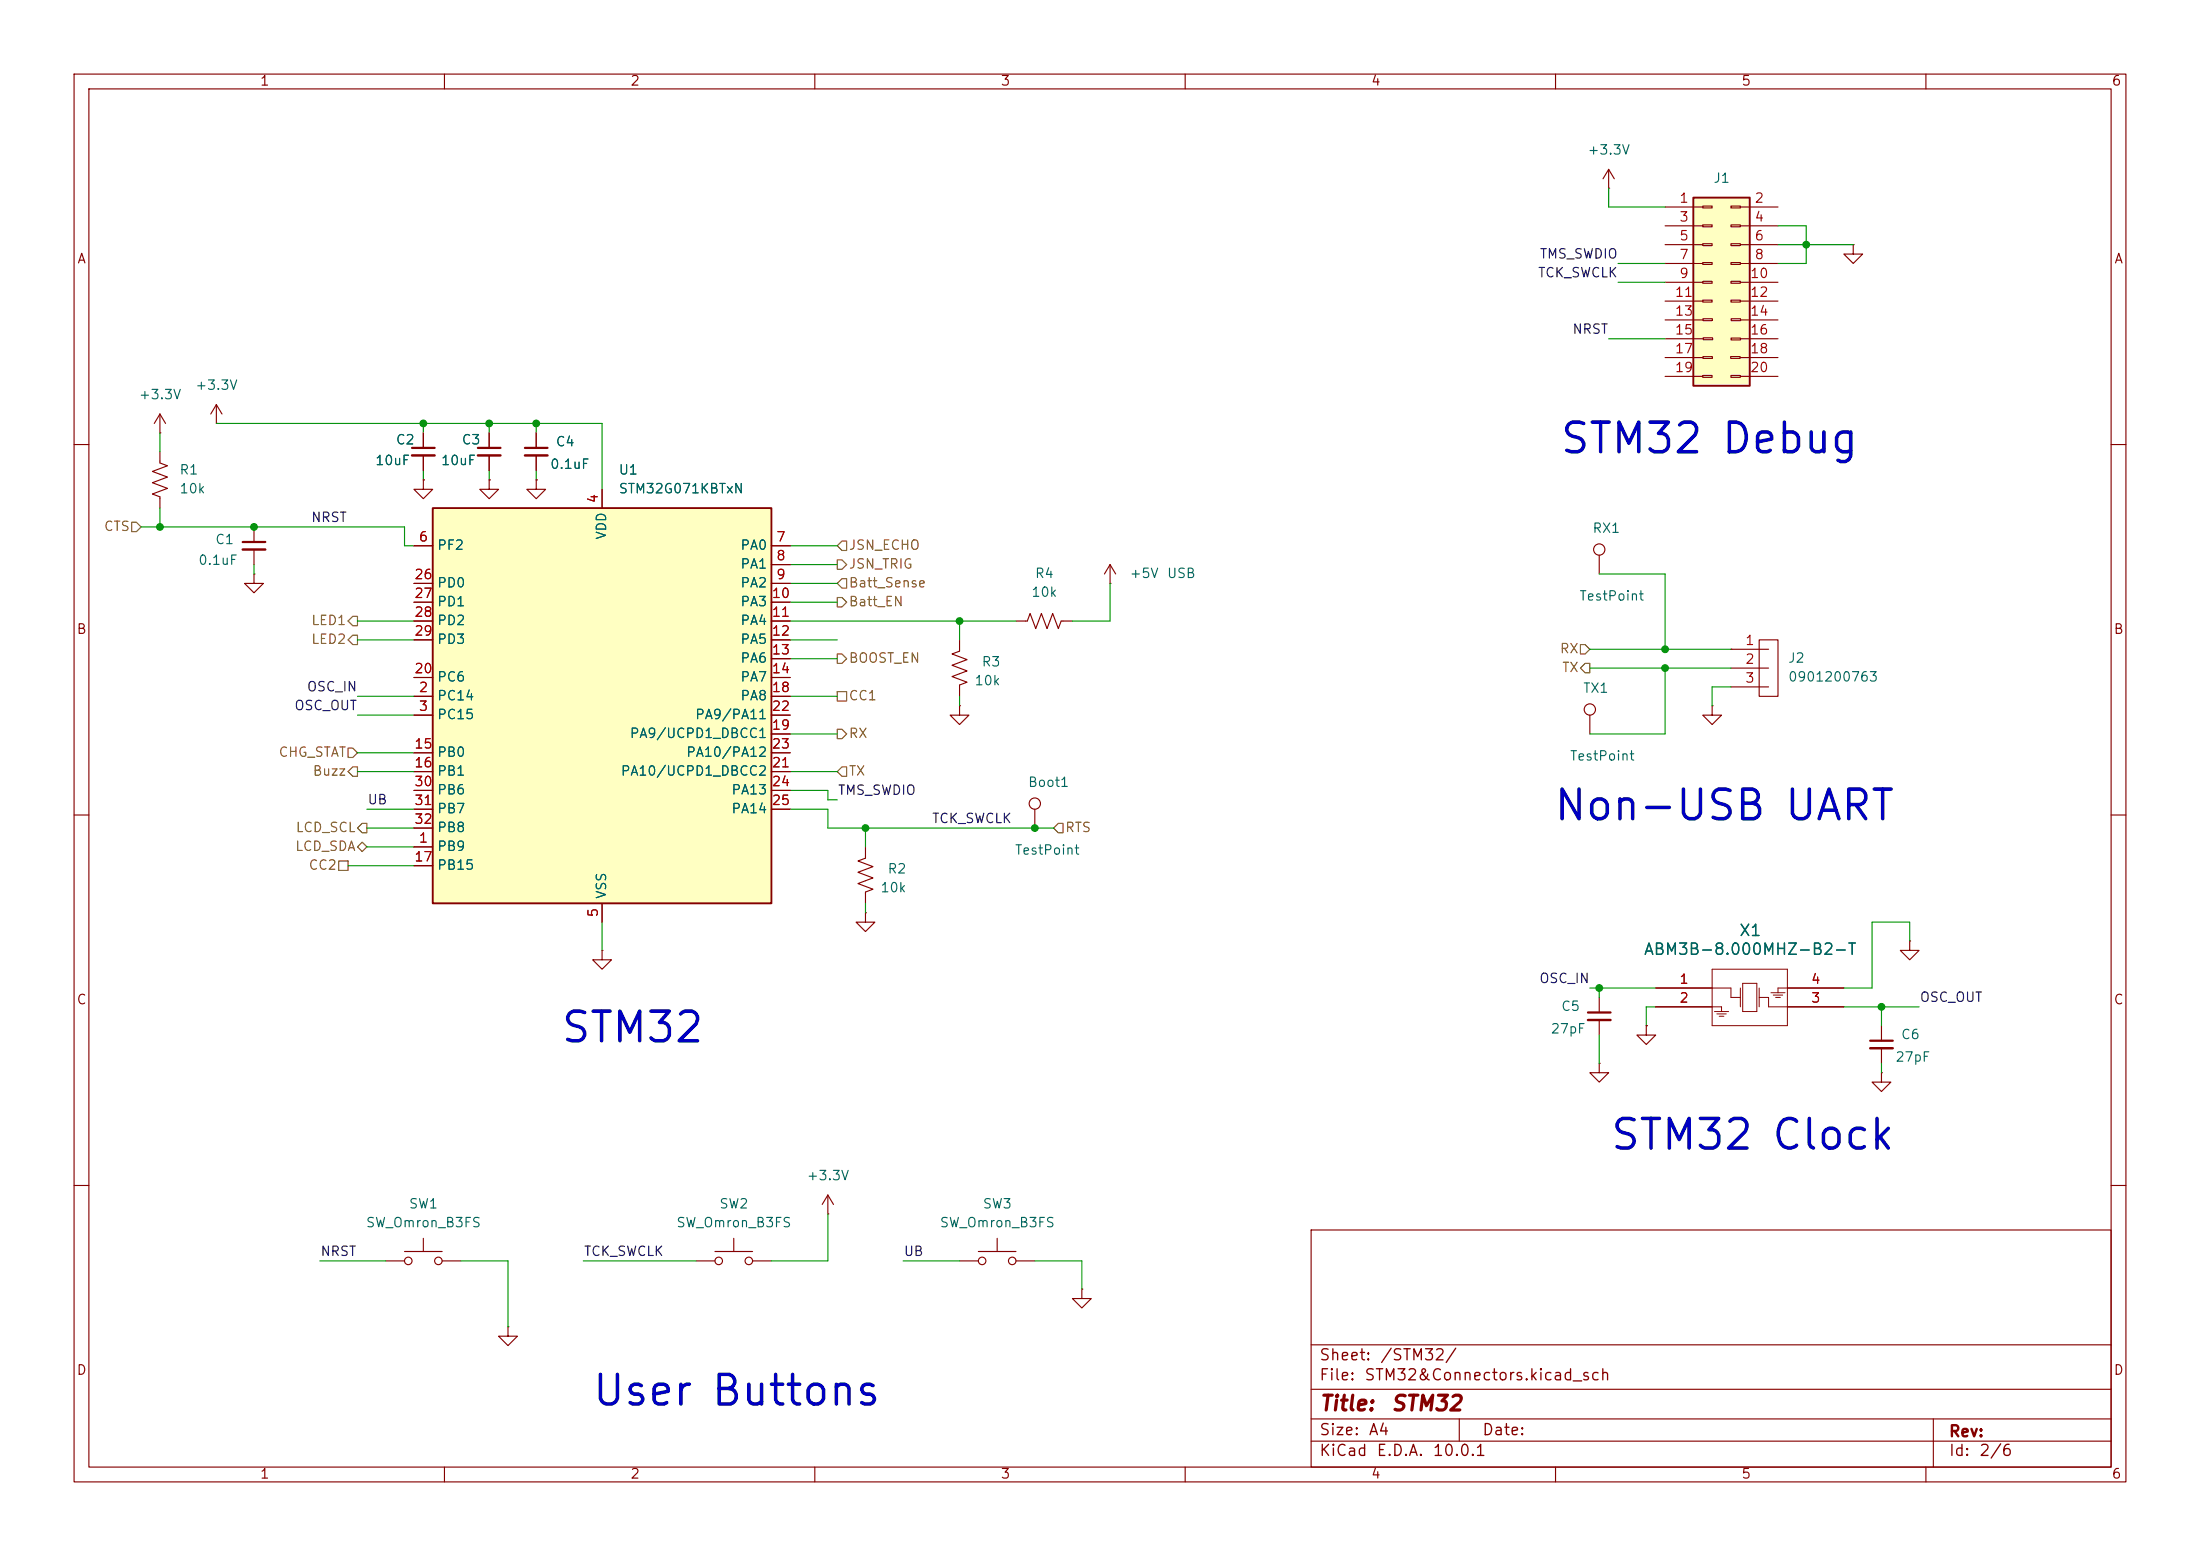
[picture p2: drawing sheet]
<svg xmlns="http://www.w3.org/2000/svg" width="297mm" height="210mm" viewBox="0 0 297 210" stroke-linecap="round" stroke-linejoin="round" font-family="sans-serif">
<g fill="none" stroke="#840000" stroke-width=".15">
<path d="M10 10h277v190h-277zM12 12h273v186h-273zM60 10v2M110 10v2M160 10v2M210 10v2M260 10v2M217.2 25.4h.1M217.2 22.9l-.8 1.2M217.2 22.9l.7 1.2M217.2 22.9v2.5M250.2 33v1.3h1.3l-1.3 1.3-1.3-1.3h1.3"/>
<path d="M250.2 33h.1M66 58.4v2.1M72.4 58.4v2.1M10 60h2M21.6 61v1.5l1 .4-2 .7 2 .8-2 .8 2 .7-2 .8 1 .4v1.5M66 64.8v1.2h1.3l-1.3 1.3-1.2-1.3h1.2M66 64.8h.1M66 61.5v2M72.4 64.8v1.2h1.3l-1.3 1.3-1.3-1.3h1.3M72.4 64.8h.1M72.4 61.5v2M215.9 74.9v2.6"/>
<path d="M285 60h2M10 110h2M285 110h2M116.8 123.2v1.3h1.3l-1.3 1.2-1.2-1.2h1.2M116.8 123.2h.1M254 138.4v2.1M257.8 127v1.3h1.3l-1.3 1.2-1.3-1.2h1.3M257.8 127h.1M254 141.5v2M10 160h2M146 174v1.3h1.3l-1.3 1.2-1.2-1.2h1.2M146 174h.1"/>
<path d="M177 166h108v32h-108zM285 160h2M60 198v2M110 198v2M160 198v2M177 194.5h108M177 191.5h108M177 187.5h108M177 181.5h108M197 191.5v3M210 198v2M260 198v2"/>
<path d="M261 191.5v6.5"/>
<circle cx="215.9" cy="74.2" r=".76"/>
</g>
<path d="M64.5 60.5h3.1M70.9 60.5h3M252.5 140.5h3" fill="none" stroke="#840000" stroke-width=".3"/>
<path d="M64.5 61.5h3.1M70.9 61.5h3M252.5 141.5h3" fill="none" stroke="#840000" stroke-width=".33"/>
<path d="M58.4 68.6h45.7v53.3h-45.7z" fill="#ffffc2"/>
<path d="M58.4 68.6h45.7v53.3h-45.7z" fill="none" stroke="#840000" stroke-width=".25"/>
<g fill="none" stroke="#840000" stroke-width=".15">
<path d="M34.3 77.5v1.2h1.3l-1.3 1.3-1.3-1.3h1.3M34.3 77.5h.1M55.9 73.7h2.5M55.9 78.7h2.5M81.3 66v2.6M104.1 73.7h2.6M104.1 76.2h2.6M104.1 78.7h2.6M55.9 94h2.5M55.9 96.5h2.5M55.9 81.3h2.5M55.9 83.8h2.5"/>
<path d="M55.9 86.4h2.5M55.9 91.4h2.5M104.1 94h2.6M104.1 96.5h2.6M104.1 81.3h2.6M104.1 83.8h2.6M104.1 86.4h2.6M104.1 88.9h2.6M104.1 91.4h2.6M104.1 99.1h2.6M55.9 114.3h2.5M55.9 101.6h2.5"/>
<path d="M55.9 104.1h2.5M55.9 116.8h2.5M55.9 106.7h2.5M55.9 109.2h2.5M55.9 111.8h2.5M104.1 101.6h2.6M104.1 104.1h2.6M104.1 106.7h2.6M104.1 109.2h2.6M116.8 114.3v1.5l-1 .4 2.1 .8-2.1 .7 2.1 .8-2.1 .8 2.1 .7-1.1 .4v1.5M139.7 109.2v2.6M81.3 121.9v2.6"/>
<path d="M223.5 133.4h7.6M223.5 135.9h7.6M241.3 133.4h7.6M241.3 135.9h7.6"/>
<circle cx="139.7" cy="108.5" r=".76"/>
</g>
<g fill="none" stroke="#840000" stroke-width=".14">
<path d="M231.1 130.8h10.2v7.6h-10.2zM231.1 135.9h1.3v.6M231.1 133.4h2.6v1.2h1.2M231.5 136.5h1.9M231.8 136.8h1.2M232.1 137.2h.6M234.9 133.4v2.5M235.3 132.7h1.9v3.8h-1.9zM237.5 134.6h1.3v1.3h2.5M237.5 133.4v2.5M239.1 134h1.9M239.4 134.3h1.3"/>
<path d="M239.7 134.6h.6M241.3 133.4h-1.3v.6"/>
</g>
<path d="M228.6 26.7h7.6v25.4h-7.6z" fill="#ffffc2"/>
<path d="M228.6 26.7h7.6v25.4h-7.6z" fill="none" stroke="#840000" stroke-width=".25"/>
<g fill="none" stroke="#840000" stroke-width=".15">
<path d="M224.8 27.9h5.1M224.8 30.5h5.1M224.8 33h5.1M224.8 35.6h5.1M224.8 38.1h5.1M229.9 27.8h1.2v.3h-1.2zM229.9 30.4h1.2v.2h-1.2zM229.9 32.9h1.2v.2h-1.2zM229.9 35.4h1.2v.3h-1.2zM229.9 38h1.2v.2h-1.2zM233.7 27.8h1.2v.3h-1.2zM233.7 30.4h1.2v.2h-1.2z"/>
<path d="M233.7 32.9h1.2v.2h-1.2zM233.7 35.4h1.2v.3h-1.2zM233.7 38h1.2v.2h-1.2zM234.9 27.9h5.1M234.9 30.5h5.1M234.9 33h5.1M234.9 35.6h5.1M234.9 38.1h5.1M21.6 58.4h.1M21.6 55.9l-.8 1.3M21.6 55.9l.8 1.3M21.6 55.9v2.5"/>
<path d="M29.2 57.2h.1M29.2 54.6l-.8 1.3M29.2 54.6l.8 1.3M29.2 54.6v2.6M57.1 58.4v2.1M66 58.4v2.1M72.4 58.4v2.1M224.8 40.6h5.1M224.8 43.2h5.1M224.8 45.7h5.1M224.8 48.3h5.1M224.8 50.8h5.1"/>
<path d="M229.9 50.7h1.2v.2h-1.2zM229.9 40.5h1.2v.3h-1.2zM229.9 43h1.3v.3h-1.3zM229.9 48.1h1.3v.3h-1.3zM229.9 45.6h1.3v.2h-1.3zM233.6 48.1h1.3v.3h-1.3zM233.7 50.7h1.2v.2h-1.2zM233.7 40.5h1.2v.3h-1.2zM233.7 45.6h1.3v.3h-1.3zM233.7 43h1.3v.3h-1.3zM234.9 40.6h5.1M234.9 43.2h5.1"/>
<path d="M234.9 45.7h5.1M234.9 48.3h5.1M234.9 50.8h5.1M34.3 71.1v2.1M34.3 74.2v2M55.9 73.7h2.5M55.9 78.7h2.5M57.1 64.8v1.2h1.3l-1.3 1.3-1.2-1.3h1.2M57.1 64.8h.1M57.1 61.5v2M66 64.8h.1M66 61.5v2"/>
<path d="M72.4 64.8h.1M72.4 61.5v2M81.3 66v2.6M104.1 73.7h2.6M104.1 76.2h2.6M104.1 78.7h2.6M149.9 78.7h.1M149.9 76.2l-.8 1.3M149.9 76.2l.7 1.3M149.9 76.2v2.5M55.9 83.8h2.5M55.9 94h2.5"/>
<path d="M55.9 96.5h2.5M55.9 81.3h2.5M55.9 86.4h2.5M55.9 91.4h2.5M104.1 83.8h2.6M104.1 94h2.6M104.1 96.5h2.6M104.1 81.3h2.6M104.1 86.4h2.6M104.1 88.9h2.6M104.1 91.4h2.6M104.1 99.1h2.6"/>
<path d="M129.5 86.4v1.5l-1 .4 2.1 .7-2.1 .8 2.1 .8-2.1 .7 2.1 .8-1.1 .4v1.5M129.5 95.3v1.2h1.3l-1.3 1.3-1.2-1.3h1.2M129.5 95.3h.1M137.2 83.8h1.5l.4-1 .7 2 .8-2 .8 2 .7-2 .8 2 .4-1h1.5M214.6 96.5v2.6M231.1 95.3v1.2h1.3l-1.3 1.3-1.2-1.3h1.2M231.1 95.3h.1M233.7 87.6h.1M233.7 87.6h5.1M233.7 90.2h5.1M233.7 92.7h5.1M237.5 86.4h2.5v7.6h-2.5z"/>
<path d="M55.9 114.3h2.5M55.9 101.6h2.5M55.9 104.1h2.5M55.9 116.8h2.5M55.9 106.7h2.5M55.9 109.2h2.5M55.9 111.8h2.5M104.1 101.6h2.6M104.1 104.1h2.6M104.1 106.7h2.6M104.1 109.2h2.6M81.3 128.3v1.2h1.2l-1.2 1.3-1.3-1.3h1.3"/>
<path d="M81.3 128.3h.1M81.3 121.9v2.6M215.9 134.6v2.1M215.9 137.7v2M222.2 138.4v1.3h1.3l-1.3 1.3-1.2-1.3h1.2M222.2 138.4h.1M223.5 133.4h7.6M223.5 135.9h7.6M241.3 133.4h7.6M241.3 135.9h7.6M215.9 143.5v1.3h1.3l-1.3 1.3-1.3-1.3h1.3M215.9 143.5h.1"/>
<path d="M254 144.8v1.3h1.3l-1.3 1.2-1.3-1.2h1.3M254 144.8h.1M52.1 170.2h2.5M54.6 168.9h5.1M57.1 167.1v1.8M59.7 170.2h2.5M68.6 179.1v1.2h1.2l-1.2 1.3-1.3-1.3h1.3M68.6 179.1h.1M94 170.2h2.5M96.5 168.9h5.1M99.1 167.1v1.8M101.6 170.2h2.5"/>
<path d="M111.8 163.8h.1M111.8 161.3l-.8 1.3M111.8 161.3l.7 1.3M111.8 161.3v2.5M129.5 170.2h2.6M132.1 168.9h5.1M134.6 167.1v1.8M137.2 170.2h2.5"/>
<circle cx="214.6" cy="95.8" r=".76"/>
<circle cx="55.1" cy="170.2" r=".51"/>
<circle cx="59.2" cy="170.2" r=".51"/>
<circle cx="97" cy="170.2" r=".51"/>
<circle cx="101.1" cy="170.2" r=".51"/>
<circle cx="132.6" cy="170.2" r=".51"/>
<circle cx="136.7" cy="170.2" r=".51"/>
</g>
<path d="M32.8 73.2h3M55.6 60.5h3.1M214.4 136.7h3" fill="none" stroke="#840000" stroke-width=".3"/>
<path d="M32.8 74.2h3M55.6 61.5h3.1M214.4 137.7h3" fill="none" stroke="#840000" stroke-width=".33"/>
<g fill="none" stroke="#725600" stroke-width=".15">
<path d="M17.8 70.5h.6l.6 .6-.6 .7h-.6zM113 75.6h.7l.6 .6-.6 .6h-.7zM113.7 78.1h.6v1.3h-.6l-.7-.7zM113.7 73h.6v1.3h-.6l-.7-.6zM47.6 83.2h.7v1.3h-.7l-.6-.7zM47.6 85.7h.7v1.3h-.7l-.6-.6zM113 88.3h.7l.6 .6-.6 .6h-.7zM113 80.6h.7l.6 .7-.6 .6h-.7zM113 93.3h1.3v1.3h-1.3zM113 98.4h.7l.6 .7-.6 .6h-.7zM213.4 87h.6l.6 .6-.6 .7h-.6zM214 89.5h.6v1.3h-.6l-.6-.6z"/>
<path d="M45.7 116.2h1.3v1.3h-1.3zM47 101h.6l.7 .6-.7 .6h-.6zM47.6 103.5h.7v1.3h-.7l-.6-.7zM48.3 114.3l.6-.6 .6 .6-.6 .6zM48.9 111.1h.6v1.3h-.6l-.6-.6zM113.7 103.5h.6v1.3h-.6l-.7-.7zM142.9 111.1h.6v1.3h-.6l-.7-.6z"/>
</g>
<g fill="none" stroke="#009600" stroke-width=".15">
<path d="M217.2 25.4v2.5h7.6M218.4 35.6h6.4M218.4 38.1h6.4M240 30.5h3.8v5.1h-3.8M240 33h10.2M21.6 58.4v2.6M29.2 57.2h52.1v8.8M57.1 57.2v1.2M66 57.2v1.2M72.4 57.2v1.2M217.2 45.7h7.6M19 71.1h35.6v2.6h1.3"/>
<path d="M21.6 68.6v2.5M34.3 76.2v1.3M57.1 63.5v1.3M66 63.5v1.3M72.4 63.5v1.3M106.7 73.7h6.3M106.7 76.2h6.3M106.7 78.7h6.3M149.9 78.7v5.1h-5.1M215.9 77.5h8.9v10.1M48.3 83.8h7.6M48.3 94h7.6"/>
<path d="M48.3 86.4h7.6M48.3 96.5h7.6M106.7 83.8h30.5M106.7 94h6.3M106.7 88.9h6.3M106.7 81.3h6.3M106.7 86.4h6.3M106.7 99.1h6.3M129.5 83.8v2.6M129.5 94v1.3M214.6 90.2h19.1M214.6 87.6h19.1"/>
<path d="M224.8 90.2v8.9h-10.2M233.7 92.7h-2.6v2.6M47 116.8h8.9M48.3 101.6h7.6M48.3 104.1h7.6M49.5 111.8h6.4M49.5 109.2h6.4M49.5 114.3h6.4M106.7 106.7h5.1v1.3h1.2M106.7 109.2h5.1v2.6h30.4M106.7 104.1h6.3M116.8 111.8v2.5"/>
<path d="M81.3 124.5v3.8M116.8 121.9v1.3M214.6 133.4h8.9M215.9 133.4v1.2M215.9 139.7v3.8M223.5 135.9h-1.3v2.5M248.9 135.9h10.2M254 135.9v2.5M257.8 127v-2.5h-5.1v8.9h-3.8M254 143.5v1.3M43.2 170.2h8.9M62.2 170.2h6.4v8.9"/>
<path d="M78.7 170.2h15.3M111.8 163.8v6.4h-7.7M121.9 170.2h7.6M139.7 170.2h6.3v3.8"/>
</g>
<g fill="#009600" stroke="#009600" stroke-width=".14">
<circle cx="72.4" cy="57.2" r=".46"/>
<circle cx="66" cy="57.2" r=".46"/>
<circle cx="34.3" cy="71.1" r=".46"/>
<circle cx="21.6" cy="71.1" r=".46"/>
<circle cx="57.1" cy="57.2" r=".46"/>
<circle cx="224.8" cy="87.6" r=".46"/>
<circle cx="243.8" cy="33" r=".46"/>
<circle cx="224.8" cy="90.2" r=".46"/>
<circle cx="139.7" cy="111.8" r=".46"/>
<circle cx="116.8" cy="111.8" r=".46"/>
<circle cx="129.5" cy="83.8" r=".46"/>
<circle cx="215.9" cy="133.4" r=".46"/>
<circle cx="254" cy="135.9" r=".46"/>
</g>
<g font-size="4" fill="#0000c2">
<text x="210.4" y="62.2">STM32 Debug</text>
<text x="209.5" y="111.7">Non-USB UART</text>
<text x="75.5" y="141.7">STM32</text>
<text x="217.2" y="156.2">STM32 Clock</text>
<text x="79.7" y="190.7">User Buttons</text>
</g>
<g font-size="2" fill="#840000">
<text x="178" y="190.9">Title:</text>
<text x="187.7" y="190.9">STM32</text>
</g>
<g font-size="1.5" fill="#006464">
<text x="221.8" y="129.3">ABM3B-8.000MHZ-B2-T</text>
<text x="234.7" y="126.7">X1</text>
</g>
<g font-size="1.5" fill="#840000">
<text x="178" y="184">Sheet:</text>
<text x="186.2" y="184">/STM32/</text>
<text x="178" y="186.7">File:</text>
<text x="184.1" y="186.7">STM32&amp;Connectors.kicad_sch</text>
<text x="178" y="196.9">KiCad</text>
<text x="178" y="194.1">Size:</text>
<text x="184.7" y="194.1">A4</text>
<text x="185.7" y="196.9">E.D.A.</text>
<text x="193.3" y="196.9">10.0.1</text>
<text x="200" y="194.1">Date:</text>
<text x="263" y="194.3">Rev:</text>
<text x="263" y="196.9">Id:</text>
<text x="267.1" y="196.9">2/6</text>
</g>
<g font-size="1.3" fill="#840000">
<text x="35" y="11.9">1</text>
<text x="85" y="11.9">2</text>
<text x="135" y="11.9">3</text>
<text x="185" y="11.9">4</text>
<text x="235" y="11.9">5</text>
<text x="285" y="11.9">6</text>
<text x="10.3" y="35.9">A</text>
<text x="285.3" y="35.9">A</text>
<text x="10.3" y="85.9">B</text>
<text x="285.3" y="85.9">B</text>
<text x="10.3" y="135.9">C</text>
<text x="285.3" y="135.9">C</text>
<text x="10.3" y="185.9">D</text>
<text x="285.3" y="185.9">D</text>
<text x="35" y="199.9">1</text>
<text x="85" y="199.9">2</text>
<text x="135" y="199.9">3</text>
<text x="185" y="199.9">4</text>
<text x="235" y="199.9">5</text>
<text x="285" y="199.9">6</text>
</g>
<g font-size="1.3" fill="#006464">
<text x="214.2" y="21.2">+3.3V</text>
<text x="231.2" y="25">J1</text>
<text x="26.3" y="52.9">+3.3V</text>
<text x="18.6" y="54.2">+3.3V</text>
<text x="24.1" y="64.4">R1</text>
<text x="50.6" y="63.1">10uF</text>
<text x="53.3" y="60.3">C2</text>
<text x="59.4" y="63.1">10uF</text>
<text x="62.2" y="60.3">C3</text>
<text x="74.2" y="63.6">0.1uF</text>
<text x="74.9" y="60.6">C4</text>
<text x="83.4" y="64.4">U1</text>
<text x="24.1" y="66.9">10k</text>
<text x="83.4" y="66.9">STM32G071KBTxN</text>
<text x="26.7" y="76.6">0.1uF</text>
<text x="29" y="73.8">C1</text>
<text x="58.9" y="74.5">PF2</text>
<text x="82.1" y="72.9" transform="rotate(-90 82.1 72.9)">VDD</text>
<text x="99.9" y="74.5">PA0</text>
<text x="99.9" y="77.1">PA1</text>
<text x="214.9" y="72.2">RX1</text>
<text x="58.9" y="79.6">PD0</text>
<text x="58.9" y="82.1">PD1</text>
<text x="99.9" y="79.6">PA2</text>
<text x="99.9" y="82.1">PA3</text>
<text x="139.1" y="80.9">10k</text>
<text x="139.6" y="78.3">R4</text>
<text x="152.4" y="78.3">+5V</text>
<text x="157.5" y="78.3">USB</text>
<text x="213.1" y="81.4">TestPoint</text>
<text x="58.9" y="84.7">PD2</text>
<text x="58.9" y="87.2">PD3</text>
<text x="99.9" y="84.7">PA4</text>
<text x="99.9" y="87.2">PA5</text>
<text x="99.9" y="89.8">PA6</text>
<text x="241.3" y="89.8">J2</text>
<text x="58.9" y="94.8">PC14</text>
<text x="58.9" y="92.3">PC6</text>
<text x="99.9" y="92.3">PA7</text>
<text x="99.9" y="94.8">PA8</text>
<text x="131.5" y="92.8">10k</text>
<text x="132.4" y="90.3">R3</text>
<text x="213.6" y="93.8">TX1</text>
<text x="241.3" y="92.3">0901200763</text>
<text x="58.9" y="97.4">PC15</text>
<text x="84.9" y="99.9">PA9/UCPD1_DBCC1</text>
<text x="93.8" y="97.4">PA9/PA11</text>
<text x="58.9" y="102.5">PB0</text>
<text x="58.9" y="105">PB1</text>
<text x="58.9" y="107.5">PB6</text>
<text x="83.7" y="105">PA10/UCPD1_DBCC2</text>
<text x="92.5" y="102.5">PA10/PA12</text>
<text x="98.7" y="107.5">PA13</text>
<text x="138.7" y="106.5">Boot1</text>
<text x="211.8" y="103">TestPoint</text>
<text x="58.9" y="110.1">PB7</text>
<text x="58.9" y="112.6">PB8</text>
<text x="98.7" y="110.1">PA14</text>
<text x="58.9" y="115.2">PB9</text>
<text x="58.9" y="117.7">PB15</text>
<text x="119.7" y="118.2">R2</text>
<text x="136.9" y="115.7">TestPoint</text>
<text x="82.1" y="121.4" transform="rotate(-90 82.1 121.4)">VSS</text>
<text x="118.8" y="120.8">10k</text>
<text x="210.7" y="136.8">C5</text>
<text x="209.3" y="139.8">27pF</text>
<text x="255.8" y="143.6">27pF</text>
<text x="256.5" y="140.6">C6</text>
<text x="108.8" y="159.6">+3.3V</text>
<text x="49.3" y="166">SW_Omron_B3FS</text>
<text x="55.1" y="163.4">SW1</text>
<text x="91.2" y="166">SW_Omron_B3FS</text>
<text x="97" y="163.4">SW2</text>
<text x="126.8" y="166">SW_Omron_B3FS</text>
<text x="132.6" y="163.4">SW3</text>
</g>
<g font-size="1.3" fill="#a90000">
<text x="226.6" y="27.7">1</text>
<text x="236.8" y="27.7">2</text>
<text x="226.6" y="30.2">3</text>
<text x="226.6" y="32.8">5</text>
<text x="226.6" y="35.3">7</text>
<text x="236.8" y="30.2">4</text>
<text x="236.8" y="32.8">6</text>
<text x="236.8" y="35.3">8</text>
<text x="226" y="40.4">11</text>
<text x="226.6" y="37.8">9</text>
<text x="236.2" y="37.8">10</text>
<text x="236.2" y="40.4">12</text>
<text x="226" y="42.9">13</text>
<text x="226" y="45.5">15</text>
<text x="236.2" y="42.9">14</text>
<text x="236.2" y="45.5">16</text>
<text x="226" y="48">17</text>
<text x="226" y="50.5">19</text>
<text x="236.2" y="48">18</text>
<text x="236.2" y="50.5">20</text>
<text x="81" y="68" transform="rotate(-90 81 68)">4</text>
<text x="56.4" y="73.4">6</text>
<text x="104.7" y="73.4">7</text>
<text x="104.7" y="75.9">8</text>
<text x="55.8" y="78.5">26</text>
<text x="55.8" y="81">27</text>
<text x="55.8" y="83.6">28</text>
<text x="104.1" y="81">10</text>
<text x="104.1" y="83.6">11</text>
<text x="104.7" y="78.5">9</text>
<text x="55.8" y="86.1">29</text>
<text x="104.1" y="86.1">12</text>
<text x="104.1" y="88.6">13</text>
<text x="235.5" y="87.4">1</text>
<text x="235.5" y="89.9">2</text>
<text x="55.8" y="91.2">20</text>
<text x="56.4" y="93.7">2</text>
<text x="104.1" y="91.2">14</text>
<text x="104.1" y="93.7">18</text>
<text x="235.5" y="92.5">3</text>
<text x="55.8" y="101.3">15</text>
<text x="56.4" y="96.3">3</text>
<text x="104.1" y="98.8">19</text>
<text x="104.1" y="96.3">22</text>
<text x="104.1" y="101.3">23</text>
<text x="55.8" y="103.9">16</text>
<text x="55.8" y="106.4">30</text>
<text x="104.1" y="103.9">21</text>
<text x="104.1" y="106.4">24</text>
<text x="55.8" y="109">31</text>
<text x="55.8" y="111.5">32</text>
<text x="104.1" y="109">25</text>
<text x="55.8" y="116.6">17</text>
<text x="56.4" y="114">1</text>
<text x="81" y="123.9" transform="rotate(-90 81 123.9)">5</text>
<text x="226.6" y="133.1">1</text>
<text x="226.6" y="135.6">2</text>
<text x="244.4" y="135.6">3</text>
<text x="244.4" y="133.1">4</text>
</g>
<g font-size="1.3" fill="#0f0f0f">
<text x="207.8" y="35.2">TMS_SWDIO</text>
<text x="207.5" y="37.8">TCK_SWCLK</text>
<text x="212.2" y="45.4">NRST</text>
<text x="41.9" y="70.8">NRST</text>
<text x="41.3" y="93.6">OSC_IN</text>
<text x="39.7" y="96.2">OSC_OUT</text>
<text x="113" y="107.6">TMS_SWDIO</text>
<text x="49.5" y="108.9">UB</text>
<text x="125.7" y="111.4">TCK_SWCLK</text>
<text x="207.7" y="133">OSC_IN</text>
<text x="259.1" y="135.5">OSC_OUT</text>
<text x="43.2" y="169.8">NRST</text>
<text x="78.7" y="169.8">TCK_SWCLK</text>
<text x="121.9" y="169.8">UB</text>
</g>
<g font-size="1.3" fill="#725600">
<text x="13.9" y="72">CTS</text>
<text x="114.5" y="77.1">JSN_TRIG</text>
<text x="114.5" y="74.5">JSN_ECHO</text>
<text x="114.5" y="79.6">Batt_Sense</text>
<text x="114.5" y="82.1">Batt_EN</text>
<text x="41.9" y="84.7">LED1</text>
<text x="41.9" y="87.2">LED2</text>
<text x="114.5" y="89.8">BOOST_EN</text>
<text x="210.5" y="88.5">RX</text>
<text x="114.5" y="94.8">CC1</text>
<text x="210.8" y="91">TX</text>
<text x="114.5" y="99.9">RX</text>
<text x="37.5" y="102.5">CHG_STAT</text>
<text x="42.1" y="105">Buzz</text>
<text x="114.5" y="105">TX</text>
<text x="39.8" y="112.6">LCD_SCL</text>
<text x="143.7" y="112.6">RTS</text>
<text x="39.8" y="115.2">LCD_SDA</text>
<text x="41.6" y="117.7">CC2</text>
</g>
</svg>
